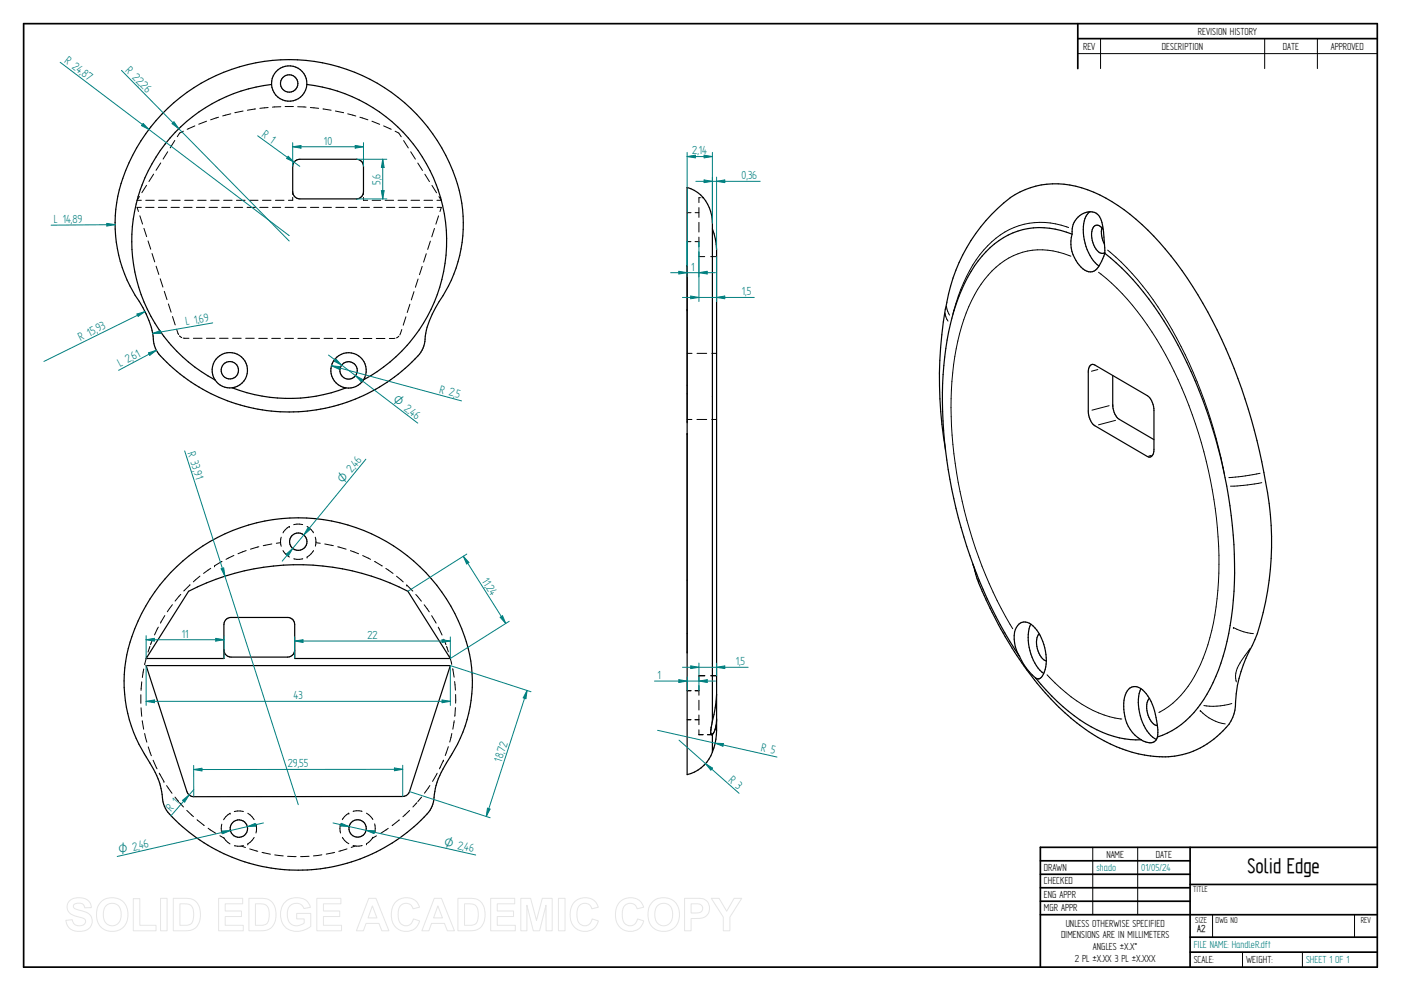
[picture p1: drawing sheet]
<svg xmlns="http://www.w3.org/2000/svg" width="594mm" height="420mm" viewBox="0 0 594 420" stroke-linecap="round" stroke-linejoin="round" font-family="sans-serif">
<g fill="none" stroke="#000" stroke-width=".72">
<path d="M10 10h574v400h-574zM457 10v19.1M457 16.4h127M504.6 359.2v50.8M584 359.2h-142.9v50.8M441.1 365h63.5M441.1 370.7h63.5M441.1 376.4h63.5M504.6 375h79.4M441.1 382.1h63.5M441.1 387.8h142.9M504.6 397.3h79.4"/>
<path d="M504.6 403.7h79.4"/>
</g>
<g fill="none" stroke="#000" stroke-width=".42">
<path d="M466.7 16.4v12.7M536.3 16.4v12.7M558.6 16.4v12.7M457 22.7h127M74.1 59.6l-1.9 3.1M77.8 55.6l-1.6 .8-1 1.6M82.6 53.4l-3.2 1.4M87.6 51.4l-3.3 1.3M92.7 49.7l-3.4 1.1M97.9 48.3l-3.5 .8M103.1 47.1l-3.5 .7M108.4 46.2l-3.5 .5"/>
<path d="M113.7 45.6l-3.5 .3M119.1 45.3l-3.6 .1M120.9 45.2h3.5M126.2 45.3l3.6 .1M131.6 45.6l3.5 .3M136.9 46.2l3.5 .5M142.2 47.1l3.5 .7M147.4 48.3l3.5 .9M152.6 49.7l3.4 1.1M157.7 51.4l3.3 1.3M162.7 53.4l3.2 1.4M167.5 55.6l1.6 .8 1 1.6"/>
<path d="M171.1 59.6l2 3.1M62.1 78.6l-2 3.1M65.1 73.8l-1.9 3.2M68.2 69.1l-2 3.1M71.1 64.3l-1.9 3.1M174.2 64.3l1.9 3.2M177.2 69.1l1.9 3.2M180.2 73.9l1.9 3.1M183.2 78.6l1.9 3.1M59.1 83.3l-1 1.6h1.8M59.3 91.5l1.1 3.5M59.9 87.9h-1.8l.6 1.8"/>
<path d="M61 96.8l1.2 3.5M61.8 87.9h3.5M61.8 84.9h3.6M67.1 87.9h3.6M67.3 84.9h3.6M72.5 87.9h3.6M72.8 84.9h3.6M77.9 87.9h3.5M78.3 84.9h3.6M83.3 87.9h3.5M83.8 84.9h3.6M88.6 87.9h3.6"/>
<path d="M89.3 84.9h3.6M94 87.9h3.5M94.8 84.9h3.6M99.4 87.9h3.5M100.3 84.9h3.6M104.8 87.9h3.5M105.8 84.9h3.6M110.1 87.9h3.6M111.3 84.9h3.6M115.5 87.9h3.5M116.8 84.9h3.6M120.9 87.9h3.5"/>
<path d="M124.1 83.7v1.2h-1.8M124.1 81.3v1.2M126.3 87.9h3.5M131.6 87.9h3.6M137 87.9h3.5M142.4 87.9h3.5M147.7 87.9h3.6M153.1 87.9h3.6M154.1 83.7v1.2h1.8M154.1 81.3v1.2M157.8 84.9h3.6M158.5 87.9h3.5"/>
<path d="M163.3 84.9h3.6M163.9 87.9h3.5M168.8 84.9h3.6M169.2 87.9h3.6M174.3 84.9h3.6M174.6 87.9h3.6M179.8 84.9h3.6M180 87.9h3.6M184.2 96.9l-1.1 3.5M185.4 87.9h1.7l-.5 1.8M186 91.5l-1.2 3.5M186.1 83.4l1 1.5h-1.8"/>
<path d="M291.4 90.2h1.6M294.8 90.2h1.6M296.4 88v4.2M296.4 94.3v4.1M297 83.8h-.6v2.1M297.7 83.8h.5M453.1 96.5a31.1 31.1 0 0 0-36 9.5 66.5 66.5 0 0 0-13.1 27.3M62.8 102.2l1.1 3.5M64.5 107.5l1.1 3.5M66.2 112.9l1.1 3.5M67.9 118.2l1.2 3.5M177.3 118.3l-1.2 3.5"/>
<path d="M179 112.9l-1.1 3.6M180.8 107.6l-1.2 3.5M182.5 102.2l-1.2 3.5M291.4 102.4h1.6M294.7 102.4h1.7M296.4 100.5v4.1M296.4 106.8v2h2.4M301.4 108.8h2.5M454.1 108.6a29.3 29.3 0 0 0-36.6 9.9 72.1 72.1 0 0 0-12.6 32.7 175.3 175.3 0 0 0 8.7 81.2 173.5 173.5 0 0 0 15.8 34.2M465.8 115.4a115.9 115.9 0 0 1 32 42 187.7 187.7 0 0 1 18.6 92.9 81.8 81.8 0 0 1-12.6 40.7 33.6 33.6 0 0 1-12.4 11.1M469.7 106a128 128 0 0 1 32.9 44.5 207.6 207.6 0 0 1 16.6 50.4M69.7 123.5l1.1 3.5"/>
<path d="M71.4 128.9l1.2 3.5M73.1 134.2l1.2 3.6M74.9 139.6l.8 2.3M170.4 139.7l-.9 2.3M172.1 134.3l-1.1 3.6M173.8 129l-1.1 3.5M175.5 123.7l-1.1 3.5M400.8 132.7l.3 1.6 .9 1.8M401.4 129.8l.1 1.2 1.2 2.6M76.1 142.4l.9 .7M77.7 143.3l2.4 .1M82 143.4h3.7"/>
<path d="M87.5 143.4h3.7M93.1 143.4h3.6M98.6 143.4h3.7M104.2 143.4h3.6M109.7 143.5h3.7M115.2 143.5h3.7M120.8 143.5h3.7M126.3 143.5h3.7M131.9 143.5h3.6M137.4 143.5h3.6M143 143.5h3.6M148.5 143.5h3.6"/>
<path d="M154 143.5h3.7M159.5 143.5h3.7M167.5 143.4l-2.4 .1M169.1 142.5l-1 .8M291.4 149.8h2M295.6 149.8h4.1M301.8 149.8h2.1M465.5 156.7l-2.7 .7M291.4 177.8h2M295.5 177.8h4.2M301.8 177.8h2.1M470.3 172l-7.3 1.9"/>
<path d="M473 178.2l-7.2 1.9M488.2 193.1l-1.1 .3M534.3 200.7l-7.6 1.3-5.6 .5M535 204.6l-6.1 1-7.1 .5M91 239.9h.1M94.1 238l-3.1 1.9M99.2 235.5l-3.4 1.7M104.4 233.4l-3.5 1.4M109.8 231.8l-3.6 1M115.3 230.6l-3.7 .8M119 230.1l-1.8 .2M119.2 227.8l-.3 1.9 .3 1.9"/>
<path d="M120 233.4l1 1.4 1.7 1.4M122.7 223.2l-1.7 1.4-1 1.3M122.7 223.2h.1M124.6 236.9l2.4 .3 1.4-.3M128.3 222.4l-2.4-.2-1.4 .3M130.2 236.2h.1M130.2 223.2l1.7 1.4 1 1.3M133 233.4l-1.1 1.4-1.7 1.4M133.7 227.8l.3 1.9-.3 1.9M133.9 230.1l1.9 .2M137.7 230.6l3.6 .8M143.2 231.8l3.6 1"/>
<path d="M148.6 233.5l3.5 1.3M153.8 235.5l3.3 1.7M158.8 238l3.2 1.9M73.1 256.4l-2.2 3M76.7 252l-2.5 2.8M80.6 247.9l-2.7 2.7M84.8 244.3l-2.8 2.4M89.4 241l-3.1 2.1M163.6 241l3.1 2.1M168.1 244.3l2.9 2.4M172.5 248l2.5 2.6M172.5 248h.1"/>
<path d="M176.3 252.1l2.4 2.8M179.9 256.4l2.1 3M413.5 242.2l.4 .8M414.9 246.8h.1M415 246.3l-.1 .5M62.2 278.3l-.9 3.5M63.6 274.1l-.8 2.4M64.8 271l-1 2.3M67.1 265.9l-1.6 3.3M69.9 261l-1.9 3.2M183 261l1.9 3.2M185.8 265.9l1.6 3.3"/>
<path d="M188.2 271l.9 2.3M189.4 274l.7 2.4M190.7 278.1l.9 3.6M523 266.1l4.4 1.8 4.1 .7M523 266.1h.1M530 275a24.7 24.7 0 0 0-6.1 11.5l.3 2.6M59.7 294.6v3.6M60.1 289.1l-.3 3.6M61 283.6l-.6 3.6M192 283.5l.6 3.6M192.8 289l.3 3.6M193.2 294.5v3.6"/>
<path d="M291.4 292.9h1.6M291.4 292.8h1.6M294.8 292.9h1.6M294.8 292.8h1.6M296.4 290.7v4.1M296.4 296.9v4.1M296.4 286.6h2.5M298.9 286.4h-2.5v2.1M301.4 286.6h2.5M301.4 286.4h2.5M444 286.1a58 58 0 0 0 28.8 18.3l2.9 .4M510.5 299.1l1 .2"/>
<path d="M522.3 298.3l-4.7 1h-6.1M59.8 300.1l.3 3.6M60.3 305.6l.6 3.6M61.3 311l1 3.7M62.9 316.7l1.3 3.7M190.1 316.6l-1.3 3.7M191.6 311l-.9 3.6M192.6 305.6l-.6 3.6M193.1 300l-.3 3.7M291.4 305.2h1.6M291.4 305.1h1.6M294.7 305.2h1.7"/>
<path d="M294.7 305.1h1.7M296.4 303.1v4.2M296.4 309.4v2.1h1.7M296.4 311.4h1.7M300 311.5h1.8M300 311.4h1.8M301.4 311h.1M301.4 311l.4 .5M301.7 307.8l-.3 2.1M302.1 305.7l-.2 1M302.7 310.6l-.9 .9M303.7 307.5l-.6 2"/>
<path d="M303.9 305.3h.1M303.9 305.1v.1M303.9 304.8v.1M303.9 305.4l-.1 1M509 301.3h.1M509 301.3a18.1 18.1 0 0 0 10.6 5.6M64.9 322.3l1.7 3.7M67.5 327.8l2 3.5M69.5 331.3h.1M70.6 333.1l2.3 3.2M74.2 337.9l1.5 2M178.8 337.9l-1.6 2"/>
<path d="M182.3 333l-2.3 3.3M185.4 327.8l-2 3.5M188 322.3l-1.7 3.7M188 322.3h.1M76.1 340.3l1.7 1.8M79.2 343.6l2.8 2.6M83.6 347.6l3 2.4M88.3 351.2l3.2 2.1M93.3 354.3l1.6 1M94.1 349.4l-.3 1.9 .3 1.9M94.9 355.1l.9 1.3 1.7 1.4M97.6 344.8l-1.8 1.4-1 1.4"/>
<path d="M97.6 344.8h.1M102.4 358.7l1.7 .6M103.2 344l-2.5-.2-1.4 .3M103.2 358.5l-1.4 .3-2.4-.2M105.1 357.8h.1M105.1 344.8l1.7 1.4 1 1.3M105.9 359.9l3.4 1M107.8 355l-1 1.4-1.7 1.4M108.5 349.4l.3 1.9-.3 1.9M144.4 349.3l-.3 1.9 .3 2M145.2 355l.9 1.4 1.8 1.3M147.1 359.9l-3.4 1"/>
<path d="M147.9 344.8l-1.8 1.4-.9 1.3M147.9 344.8h.1M149.7 358.5l1.4 .2 2.5-.2M150.7 358.7l-1.8 .6M153.5 344l-2.4-.3-1.4 .3M155.4 357.8h.1M155.4 344.8l1.7 1.4 1 1.3M158.1 355l-1 1.4-1.7 1.4M158.9 349.3l.2 1.9-.2 1.9M159.6 354.4l-1.7 .9M164.6 351.2l-3.2 2.2M169.3 347.6l-3 2.5"/>
<path d="M173.7 343.6l-2.8 2.7M176.8 340.3l-1.7 1.8M463.4 359.2v28.6M482.4 359.2v28.6M111.1 361.4l3.6 .8M116.5 362.5l3.6 .4M122 363.1l3.6 .1M131.1 363.1l-3.6 .1M136.5 362.4l-3.6 .5M141.9 361.4l-3.6 .7M514.2 387.9v9.4M574.4 387.9v9.4"/>
<path d="M526.9 403.7v6.3M552.3 403.7v6.3"/>
</g>
<g fill="none" stroke="#000" stroke-width=".51">
<path d="M115.1 35.8a7.5 7.5 0 0 1 7.5-7.9 7.5 7.5 0 0 1 7.5 7.9M115.1 35.8a66.8 66.8 0 0 0-58 53.8 66.8 66.8 0 0 0 34.1 71.5M130.1 35.8a66.8 66.8 0 0 1 58.1 53.8 66.8 66.8 0 0 1-34.1 71.4M130.1 35.8a7.5 7.5 0 0 1-7.5 7.1 7.5 7.5 0 0 1-7.5-7.1M68.6 48.5a74.5 74.5 0 0 1 127.2 37.6 58.2 58.2 0 0 1-9.6 41.7 34.3 34.3 0 0 0-6.2 17.9 14.4 14.4 0 0 1-5.4 7.9 74.3 74.3 0 0 1-107.8-4.3 15.2 15.2 0 0 1-2.1-8 40.9 40.9 0 0 0-7.4-16.1 59.8 59.8 0 0 1 .6-62.5l1.9-3.1a72.8 72.8 0 0 1 8.8-11.1zM124.8 68.6l1.1-.8 1.2-.3h24l1.3 .3a2.83 2.83 0 0 1 1.7 2.7v10.8l-.6 1.9-1.1 .8-1.3 .3h-24l-1.8-.6-1.1-1.7-.1-11.5zM302.1 97a26.6 26.6 0 0 1 1.8 8.9v203.7l-.7 5.7-1.1 3.6M454.6 99.3a8.1 8.1 0 0 1 9.5-9.3 6.7 6.7 0 0 1 3.5 6.3l.9 11.1M454.6 99.3a32 32 0 0 0-39.8 11.3 84.5 84.5 0 0 0-14.2 40.7 201.4 201.4 0 0 0 12.7 90.4 103.8 103.8 0 0 0 9.2 21.5 128.7 128.7 0 0 0 37.9 46.1 56.1 56.1 0 0 0 37.7 11.3 35.6 35.6 0 0 0 23.9-15 15.2 15.2 0 0 0 1.9-7.8 54.6 54.6 0 0 1 7.1-24.1 108 108 0 0 0 7.7-32.3 133.2 133.2 0 0 0-2.8-41.1 217.4 217.4 0 0 0-37-88.8 91.7 91.7 0 0 0-35.1-30 35.3 35.3 0 0 0-40.8 6.9 72.1 72.1 0 0 0-21.5 39.8M454.6 99.3a14.1 14.1 0 0 0 6.3 15.7 4 4 0 0 0 5.2-2.4l2.4-5.2M462.2 89.8a10.9 10.9 0 0 0-2.7 10.4 19.2 19.2 0 0 0 6.5 12.6M467.2 96.6a10.4 10.4 0 0 0 1.1 6.9"/>
<path d="M467.8 97.3a2.54 2.54 0 0 0-4-1.2 9.2 9.2 0 0 0 2.6 11.1 1.84 1.84 0 0 0 2.1-.1M468.5 107.4a128.4 128.4 0 0 1 34.8 46.3 204.9 204.9 0 0 1 19.7 100.7 92.4 92.4 0 0 1-12.6 42.2 37.1 37.1 0 0 1-19.6 15.9M401.5 128.2a170.1 170.1 0 0 0-.6 62.5M462.5 154.8a1.39 1.39 0 0 1 1.8 0l22.2 13a7.7 7.7 0 0 1 2.8 6.2v16.5a2.45 2.45 0 0 1-2.3 3.3l-22.7-13.3a7.7 7.7 0 0 1-2.8-6.2v-16.6l.1-1.4zM471.8 159.2v13M91.2 161.1a7.5 7.5 0 0 0 7.3 3.3M91.2 161.1a7.5 7.5 0 0 1 3.1-10.9 7.5 7.5 0 0 1 10.4 4.7 7.5 7.5 0 0 1-6.2 9.5M98.5 164.4a67 67 0 0 0 48.2 .1M154.1 161a7.5 7.5 0 0 0-3.2-10.8 7.5 7.5 0 0 0-10.3 4.8 7.5 7.5 0 0 0 6.1 9.5M154.1 161a7.4 7.4 0 0 1-7.4 3.5M291.4 178.8v-99.3a15.3 15.3 0 0 1 10.7 15v211.2M291.4 167v161.4a15 15 0 0 0 10.7-9.5"/>
<path d="M471.8 171.6a7.7 7.7 0 0 0 2.8 6.2l14.7 8.6M291.4 183.8v92.7M412.7 239.6a183.8 183.8 0 0 0 19.6 38.7M72.4 242.7a74.5 74.5 0 0 1 127.2 37.5 59.6 59.6 0 0 1-10.3 43.3 32.6 32.6 0 0 0-5.5 16.5 14 14 0 0 1-5.4 7.9 74.3 74.3 0 0 1-107.8-4.3 16.3 16.3 0 0 1-2.1-8.1 40.8 40.8 0 0 0-7.3-15.9 59.2 59.2 0 0 1-1.1-59.5 76.3 76.3 0 0 1 12.3-17.4zM80 250.7a101.5 101.5 0 0 1 93 0l18 28.5h-66l-.1-15.1a2.96 2.96 0 0 0-2.9-2.3h-24l-1.9 .6-.9 1.1-.3 1.3v14.4h-32.9zM94.9 275.6l.7 1.9 1.1 .8 1.3 .3h24l1.3-.3 1-.8 .7-1.9M432.3 278.3a13.7 13.7 0 0 1-1.3-12.3 4.1 4.1 0 0 1 7.1-.6 21.4 21.4 0 0 1 5.6 14.8M432.3 278.3l2.9 5 3.9 4.1M437.1 264.6a19.9 19.9 0 0 0 5.5 20.9M440.6 268.7a9 9 0 0 0 1.4 10.5l1.7 1M62 282.2h129l-17.4 53.4a3.1 3.1 0 0 1-2.8 2.1l-88.6 .1a3.1 3.1 0 0 1-2.9-2.1zM303.9 294.4l-.6 5.7-1.2 5.6"/>
<path d="M439.1 287.4a75.7 75.7 0 0 0 30.8 24l7.1 1.9 6.9 .3M443.7 280.2a10.1 10.1 0 0 1-2.6 7.3l-.9 .3-1.1-.4M483.8 292a19.9 19.9 0 0 0 5.8 21.1l.8 .4M487.4 296.1a8.8 8.8 0 0 0 1.2 10.3l1.1 .9 1.1 .3M302.1 305.7l-.7 4.6 .2 1h.5M302.1 311.3v7.6M303.9 304.8a9.2 9.2 0 0 1-1.8 6.5M490.8 312.5a3.4 3.4 0 0 1-5.1 2l-1.8-.9M490.8 312.5a30.3 30.3 0 0 0-4.8-18.4 5.3 5.3 0 0 0-6.8-2.4 11.1 11.1 0 0 0-2.5 10.5 14.8 14.8 0 0 0 7.2 11.4"/>
<circle cx="122.6" cy="35.4" r="3.7"/>
<circle cx="97.4" cy="157" r="3.7"/>
<circle cx="147.8" cy="157" r="3.7"/>
<circle cx="126.5" cy="229.7" r="3.7"/>
<circle cx="101.3" cy="351.3" r="3.7"/>
<circle cx="151.6" cy="351.2" r="3.7"/>
</g>
<g fill="#000">
<circle cx="291.4" cy="112.6" r=".25"/>
<circle cx="291.4" cy="131.3" r=".25"/>
<circle cx="291.4" cy="178.8" r=".25"/>
<circle cx="291.4" cy="183.8" r=".25"/>
<circle cx="413.3" cy="241.7" r=".25"/>
<circle cx="291.4" cy="276.5" r=".25"/>
</g>
<path d="M25.5 26.4l97.1 73.5M60.7 52.3l2.4 2.6-3.1-1.6z" fill="none" stroke="#008080" stroke-width=".42"/>
<path d="M60.7 52.3l2.4 2.6-3.1-1.6z" fill="#008080"/>
<path d="M51.5 29.8l71.1 72.4M73 52.5l.8-.9 2 3z" fill="none" stroke="#008080" stroke-width=".42"/>
<path d="M73.8 51.6l2 3-2.8-2.1z" fill="#008080"/>
<path d="M62.9 149.6l3.4-1.1-2.8 2.2zM66.3 148.5l-16 8.5" fill="none" stroke="#008080" stroke-width=".42"/>
<path d="M62.9 149.6l3.4-1.1-2.8 2.2z" fill="#008080"/>
<path d="M90.2 136.9l-25.5 4.5M64.7 141.4l3.4-1.2 .2 1.2z" fill="none" stroke="#008080" stroke-width=".42"/>
<path d="M64.7 141.4l3.4-1.2 .2 1.2z" fill="#008080"/>
<path d="M45.3 94.7l3.5 .5-3.5 .6zM48.8 95.2l-27.1 .3" fill="none" stroke="#008080" stroke-width=".42"/>
<path d="M45.3 94.7l3.5 .6-3.5 .5z" fill="#008080"/>
<path d="M58.1 133.1l3.4-1-2.9 2.1zM61.5 132.1l-42.9 21.1" fill="none" stroke="#008080" stroke-width=".42"/>
<path d="M58.1 133.1l3.4-1-2.9 2.1z" fill="#008080"/>
<path d="M109.3 57.6l17.8 12.9M122.2 66.3l2.5 2.4-3.2-1.5z" fill="none" stroke="#008080" stroke-width=".42"/>
<path d="M122.2 66.3l2.5 2.4-3.2-1.5z" fill="#008080"/>
<path d="M139.3 150.5l37.9 28.9M142.4 152.2l2.5 2.6-3.2-1.6z" fill="none" stroke="#008080" stroke-width=".42"/>
<path d="M142.4 152.2l2.5 2.6-3.2-1.6z" fill="#008080"/>
<path d="M150.7 159.3l3.2 1.7-.7 .8z" fill="none" stroke="#008080" stroke-width=".42"/>
<path d="M150.7 159.3l3.2 1.7-.7 .8z" fill="#008080"/>
<path d="M140.5 155.1l55.2 14.9M140.5 155.1l3.6 .3-.3 1.1z" fill="none" stroke="#008080" stroke-width=".42"/>
<path d="M140.5 155.1l3.6 .3-.3 1.1z" fill="#008080"/>
<path d="M124.1 62.2l3.5-.5v1.1zM124.1 60.5v10M154.1 60.5v10" fill="none" stroke="#008080" stroke-width=".42"/>
<path d="M124.1 62.2l3.5-.5v1.1z" fill="#008080"/>
<path d="M150.6 61.7l3.5 .5-3.5 .6z" fill="none" stroke="#008080" stroke-width=".42"/>
<path d="M150.6 61.7l3.5 .5-3.5 .6z" fill="#008080"/>
<path d="M124.1 62.2h30M151.1 67.5h12.9M162.3 67.5l.6 3.5h-1.2zM151.1 84.3h12.9" fill="none" stroke="#008080" stroke-width=".42"/>
<path d="M162.3 67.5l.6 3.5h-1.2z" fill="#008080"/>
<path d="M161.7 80.8h1.2l-.6 3.5z" fill="none" stroke="#008080" stroke-width=".42"/>
<path d="M161.7 80.8h1.2l-.6 3.5z" fill="#008080"/>
<path d="M162.3 67.5v16.8M155.1 194.7l-35.4 43.2M121.4 234.9l2.7-2.4-1.8 3.1z" fill="none" stroke="#008080" stroke-width=".42"/>
<path d="M121.4 234.9l2.7-2.4-1.8 3.1z" fill="#008080"/>
<path d="M130.6 223.7l.9 .8-2.7 2.3z" fill="none" stroke="#008080" stroke-width=".42"/>
<path d="M130.6 223.7l.9 .8-2.7 2.3z" fill="#008080"/>
<path d="M141.2 348.9l60.5 13.6M144.8 349.1l3.2 1.3-3.5-.2z" fill="none" stroke="#008080" stroke-width=".42"/>
<path d="M144.8 349.1l3.2 1.3-3.5-.2z" fill="#008080"/>
<path d="M155.2 352l3.6 .3-.3 1.1z" fill="none" stroke="#008080" stroke-width=".42"/>
<path d="M155.2 352l3.6 .3-.3 1.1z" fill="#008080"/>
<path d="M104.9 350.5l3.3-1.4 .3 1.2zM111.7 348.9l-62 14.2" fill="none" stroke="#008080" stroke-width=".42"/>
<path d="M104.9 350.5l3.3-1.4 .3 1.2z" fill="#008080"/>
<path d="M94.1 352.3l3.6-.2-3.3 1.4z" fill="none" stroke="#008080" stroke-width=".42"/>
<path d="M94.1 352.3l3.6-.2-3.3 1.4z" fill="#008080"/>
<path d="M191 282.2l34.2 11.1M223.5 292.7l-.5 3.5-1.1-.3zM173.6 335.6l34.2 11.1" fill="none" stroke="#008080" stroke-width=".42"/>
<path d="M223.5 292.7l-.5 3.5-1.1-.3z" fill="#008080"/>
<path d="M206.7 342.6l1.1 .4-1.6 3.2z" fill="none" stroke="#008080" stroke-width=".42"/>
<path d="M206.7 342.6l1.1 .4-1.6 3.2z" fill="#008080"/>
<path d="M196.5 235.8l2.3 2.7-.9 .6zM197.9 234.9l-24.9 15.8M215.9 263.4l-24.9 15.8M223.5 292.7l-17.3 53.5" fill="none" stroke="#008080" stroke-width=".42"/>
<path d="M196.5 235.8l2.3 2.7-.9 .6z" fill="#008080"/>
<path d="M212.1 261.7l1-.6 1.4 3.2z" fill="none" stroke="#008080" stroke-width=".42"/>
<path d="M212.1 261.7l1-.6 1.4 3.2z" fill="#008080"/>
<path d="M196.5 235.8l18 28.5M62 297.3l3.5-.5v1.1zM62 282.2v16.9M191 282.2v16.9" fill="none" stroke="#008080" stroke-width=".42"/>
<path d="M62 297.3l3.5-.5v1.1z" fill="#008080"/>
<path d="M187.4 296.8l3.6 .5-3.6 .6z" fill="none" stroke="#008080" stroke-width=".42"/>
<path d="M187.4 296.8l3.6 .5-3.6 .6z" fill="#008080"/>
<path d="M125 270v9.2M187.4 271.2l3.6 .6-3.6 .6zM191 270v9.2M62 297.3h129" fill="none" stroke="#008080" stroke-width=".42"/>
<path d="M187.4 271.2l3.6 .6-3.6 .6z" fill="#008080"/>
<path d="M125 271.8l3.5-.6v1.2z" fill="none" stroke="#008080" stroke-width=".42"/>
<path d="M125 271.8l3.5-.6v1.2z" fill="#008080"/>
<path d="M62 269.5v9.7M91.5 270.6l3.4 .6-3.4 .6zM94.9 269.5v9.7M125 271.8h66" fill="none" stroke="#008080" stroke-width=".42"/>
<path d="M91.5 270.6l3.4 .6-3.4 .6z" fill="#008080"/>
<path d="M62 271.2l3.5-.6v1.2z" fill="none" stroke="#008080" stroke-width=".42"/>
<path d="M62 271.2l3.5-.6v1.2z" fill="#008080"/>
<path d="M78.3 191.2l48.2 150M93.8 241.1l1.1-.3 .5 3.5zM62 271.2h32.9" fill="none" stroke="#008080" stroke-width=".42"/>
<path d="M93.8 241.1l1.1-.3 .5 3.5z" fill="#008080"/>
<path d="M82.1 324.5l.1 13.3M167.3 325.6l3.5 .6-3.5 .6zM170.8 324.4v13.3" fill="none" stroke="#008080" stroke-width=".42"/>
<path d="M167.3 325.6l3.5 .6-3.5 .6z" fill="#008080"/>
<path d="M82.1 326.3l3.5-.6v1.2z" fill="none" stroke="#008080" stroke-width=".42"/>
<path d="M82.1 326.3l3.5-.6v1.2z" fill="#008080"/>
<path d="M77.4 339.3l2.8-2.2-1.9 3zM82.2 334.8l-9.8 11.1M170.8 326.2l-88.7 .1" fill="none" stroke="#008080" stroke-width=".42"/>
<path d="M77.4 339.3l2.8-2.2-1.9 3z" fill="#008080"/>
<path d="M291.4 64.6v48M291.4 66.4l3.4-.6v1.1zM302.1 64.6v29.9" fill="none" stroke="#008080" stroke-width=".42"/>
<path d="M291.4 66.4l3.4-.6v1.1z" fill="#008080"/>
<path d="M298.6 65.8l3.5 .6-3.5 .5z" fill="none" stroke="#008080" stroke-width=".42"/>
<path d="M298.6 65.8l3.5 .6-3.5 .5z" fill="#008080"/>
<path d="M291.4 66.4h10.7M298.6 76.3l3.5 .6-3.5 .5zM302.1 75.1v19.4M303.9 75.1v30.8" fill="none" stroke="#008080" stroke-width=".42"/>
<path d="M298.6 76.3l3.5 .6-3.5 .5z" fill="#008080"/>
<path d="M303.9 76.9l3.4-.6v1.1z" fill="none" stroke="#008080" stroke-width=".42"/>
<path d="M303.9 76.9l3.4-.6v1.1z" fill="#008080"/>
<path d="M295.1 76.9h27.3M287.9 313.8l25.5 22.5M299.2 323.8l3 1.9-.8 .8z" fill="none" stroke="#008080" stroke-width=".42"/>
<path d="M299.2 323.8l3 1.9-.8 .8z" fill="#008080"/>
<path d="M278.8 309.6l50.7 11.4M303.3 315.1l3.5 .2-.3 1.1z" fill="none" stroke="#008080" stroke-width=".42"/>
<path d="M303.3 315.1l3.5 .2-.3 1.1z" fill="#008080"/>
<path d="M291.4 287v5.8M296.4 288.8l3.5-.6v1.1zM296.4 287v5.8" fill="none" stroke="#008080" stroke-width=".42"/>
<path d="M296.4 288.8l3.5-.6v1.1z" fill="#008080"/>
<path d="M287.9 288.2l3.5 .6-3.5 .5z" fill="none" stroke="#008080" stroke-width=".42"/>
<path d="M287.9 288.2l3.5 .6-3.5 .5z" fill="#008080"/>
<path d="M277.5 288.8h25.9M296.4 281.1v5.3M303.9 281.1v5.3M303.9 282.9l3.4-.6v1.2z" fill="none" stroke="#008080" stroke-width=".42"/>
<path d="M303.9 282.9l3.4-.6v1.2z" fill="#008080"/>
<path d="M292.9 282.3l3.5 .6-3.5 .6z" fill="none" stroke="#008080" stroke-width=".42"/>
<path d="M292.9 282.3l3.5 .6-3.5 .6z" fill="#008080"/>
<path d="M287.9 115l3.5 .6-3.5 .6zM291.4 102.4v14.9M296.4 102.4v14.9M289.4 282.9h27.8" fill="none" stroke="#008080" stroke-width=".42"/>
<path d="M287.9 115l3.5 .6-3.5 .6z" fill="#008080"/>
<path d="M296.4 115.6l3.5-.6v1.2z" fill="none" stroke="#008080" stroke-width=".42"/>
<path d="M296.4 115.6l3.5-.6v1.2z" fill="#008080"/>
<path d="M284.4 115.6h19M296.4 108.8v19M303.9 108.8v19M292.9 125.5l3.5 .6-3.5 .6z" fill="none" stroke="#008080" stroke-width=".42"/>
<path d="M292.9 125.5l3.5 .6-3.5 .6z" fill="#008080"/>
<path d="M303.9 126.1l3.4-.6v1.2z" fill="none" stroke="#008080" stroke-width=".42"/>
<path d="M303.9 126.1l3.4-.6v1.2z" fill="#008080"/>
<path d="M289.4 126.1h30.5" fill="none" stroke="#008080" stroke-width=".42"/>
<g fill="none" stroke="#e6e6e6" stroke-width=".42">
<path d="M29.6 381.8a6.5 6.5 0 0 1 8.5 .8l.6 2.2-2.8 .1a2.7 2.7 0 0 0-2.1-2 2.7 2.7 0 0 0-2.7 1.1 1.87 1.87 0 0 0 2.2 1.8l1.4 .4a4.4 4.4 0 0 1 4 6.2 6.4 6.4 0 0 1-9.1 1.3l-1.2-1.8-.5-1.7 2.7-.3a2.94 2.94 0 0 0 2.6 2.6 2.94 2.94 0 0 0 3.1-1.9 2.67 2.67 0 0 0-2.9-1.8 4.9 4.9 0 0 1-5-4.3l.4-1.6zM43.1 382.1a6.9 6.9 0 0 1 8.2-.5 6.9 6.9 0 0 1 2.8 7.7 6.7 6.7 0 0 1-8 5.5 6.7 6.7 0 0 1-5.1-8.3 6.4 6.4 0 0 1 2.1-4.4zM44.8 384.2a3.9 3.9 0 0 1 4.6-.8 3.9 3.9 0 0 1 2 4.3 3.8 3.8 0 0 1-1.9 4.3 3.8 3.8 0 0 1-4.6-.7 6.6 6.6 0 0 1-.1-7.1zM56.5 381h2.8v11.3h6.9v2.3h-9.7zM68.1 380.9h2.8v13.7h-2.8zM73.5 380.9h5a5.9 5.9 0 0 1 6.5 7 5.9 5.9 0 0 1-6.3 6.7h-5.2zM76.3 383.2h1.8a3.4 3.4 0 0 1 4 3.9v1.2a3.2 3.2 0 0 1-3.8 4h-2zM92.7 380.9h10.2v2.3h-7.4v3h6.9v2.4h-6.9v3.7h7.7v2.3h-10.5zM105.5 380.9h5.1a5.9 5.9 0 0 1 6.4 7 5.9 5.9 0 0 1-6.3 6.7h-5.2zM108.3 383.2h1.9a3.4 3.4 0 0 1 4 3.9v1.2a3.2 3.2 0 0 1-3.8 4h-2.1zM120.9 382.4a7.3 7.3 0 0 1 9.7 .1l1 2.2-2.7 .5a3.7 3.7 0 0 0-4.6-2 3.7 3.7 0 0 0-2.5 4.4 4.2 4.2 0 0 0 2.2 4.5 4.2 4.2 0 0 0 5-.8v-1.7h-3.2v-2.3h6v5.4a8.1 8.1 0 0 1-11.8-.8 8.3 8.3 0 0 1 .9-9.5zM134.4 380.9h10.2v2.3h-7.4v3h6.9v2.4h-6.9v3.7h7.6v2.3h-10.4z"/>
<path d="M156.4 380.9h3l5.5 13.7h-3l-1.2-3.1h-5.5l-1.1 3.1h-3zM157.9 384.1l1.9 5.1h-3.7zM167.7 382.5a6 6 0 0 1 10.2 2.1l-2.8 .7a3.2 3.2 0 0 0-3.9-2.2 3.2 3.2 0 0 0-2.4 3.8 4.6 4.6 0 0 0 2.5 5.5 3.2 3.2 0 0 0 4-2.8l2.6 .8a6.1 6.1 0 0 1-7.2 4.3 6.1 6.1 0 0 1-4.8-6.8 7.7 7.7 0 0 1 1.8-5.4zM184.1 380.9h3.1l5.5 13.7h-3l-1.2-3.1h-5.5l-1.1 3.1h-3zM185.7 384.1l1.9 5.1h-3.8zM194.2 380.9h5a5.9 5.9 0 0 1 6.5 7 5.9 5.9 0 0 1-6.3 6.7h-5.2zM197 383.2h1.8a3.4 3.4 0 0 1 4 3.9v1.2a3.2 3.2 0 0 1-3.8 4h-2zM208.1 380.9h10.2v2.3h-7.4v3h6.9v2.4h-6.9v3.7h7.6v2.3h-10.4zM220.8 380.9h4.2l2.5 9.3 2.4-9.3h4.2v13.7h-2.5l-.1-10.8-2.7 10.8h-2.7l-2.7-10.8v10.8h-2.6zM236.8 380.9h2.8v13.7h-2.8zM243.5 382.5a6 6 0 0 1 10.2 2.1l-2.8 .7a3.2 3.2 0 0 0-3.8-2.2 3.2 3.2 0 0 0-2.4 3.8 4.6 4.6 0 0 0 2.4 5.5 3.2 3.2 0 0 0 4-2.8l2.6 .8a6.1 6.1 0 0 1-7.2 4.3 6.1 6.1 0 0 1-4.7-6.8 7.7 7.7 0 0 1 1.7-5.4zM262.7 382.5a6 6 0 0 1 10.2 2.1l-2.7 .7a3.2 3.2 0 0 0-3.9-2.2 3.2 3.2 0 0 0-2.4 3.8 4.6 4.6 0 0 0 2.4 5.5 3.2 3.2 0 0 0 4-2.8l2.7 .8a6.1 6.1 0 0 1-7.2 4.3 6.1 6.1 0 0 1-4.8-6.8 7.7 7.7 0 0 1 1.7-5.4z"/>
<path d="M277 382.1a6.9 6.9 0 0 1 8.2-.5 6.9 6.9 0 0 1 2.8 7.7 6.7 6.7 0 0 1-8.1 5.5 6.7 6.7 0 0 1-5.1-8.3 6.4 6.4 0 0 1 2.2-4.4zM278.7 384.2a3.9 3.9 0 0 1 4.6-.8 3.9 3.9 0 0 1 1.9 4.3 3.8 3.8 0 0 1-1.8 4.3 3.8 3.8 0 0 1-4.7-.7 6.6 6.6 0 0 1 0-7.1zM290.3 380.9h5.2a4.4 4.4 0 0 1 5.4 4.3 4.4 4.4 0 0 1-5.4 4.2h-2.4v5.2h-2.8zM293.1 383.2h1.8a2.1 2.1 0 0 1 2.6 .6 2.1 2.1 0 0 1 0 2.6 3.4 3.4 0 0 1-2.9 .7h-1.5zM301.6 380.9h3.3l3.2 5.4 3.2-5.4h3.2l-5 7.9v5.8h-2.8v-5.8z"/>
</g>
<text font-size="10.1" x="529" y="370.2">Solid Edge</text>
<g font-size="5.6" fill="#008080">
<text x="27" y="26.5" transform="rotate(37 27 26.5)">R 24,</text>
<text x="34.2" y="31.9" transform="rotate(37 34.2 31.9)">87</text>
<text x="53" y="30.1" transform="rotate(45 53 30.1)">R 22,</text>
<text x="59.3" y="36.6" transform="rotate(45 59.3 36.6)">26</text>
<text x="110.7" y="57.6" transform="rotate(36 110.7 57.6)">R 1</text>
<text x="137.4" y="61.4">10</text>
<text x="293.6" y="65.5">2,14</text>
<text x="314.5" y="76">0,36</text>
<text x="161.4" y="78.3" transform="rotate(-90 161.4 78.3)">5,6</text>
<text x="22.9" y="94.6">L 14,89</text>
<text x="293.2" y="114.7">1</text>
<text x="314.6" y="125.2">1,5</text>
<text x="78.9" y="138" transform="rotate(-10 78.9 138)">L 1,</text>
<text x="84.6" y="137" transform="rotate(-10 84.6 137)">69</text>
<text x="41.6" y="141" transform="rotate(-26 41.6 141)">93</text>
<text x="34.2" y="144.6" transform="rotate(-26 34.2 144.6)">R 15,</text>
<text x="51" y="155.7" transform="rotate(-28 51 155.7)">L 2,</text>
<text x="56.7" y="152.6" transform="rotate(-28 56.7 152.6)">61</text>
<text x="186.1" y="166.5" transform="rotate(15 186.1 166.5)">R 2,</text>
<text x="192.8" y="168.3" transform="rotate(15 192.8 168.3)">5</text>
<text x="173.4" y="175.4" transform="rotate(37 173.4 175.4)">46</text>
<text x="79.5" y="192.1" transform="rotate(72 79.5 192.1)">R 33,</text>
<text x="82.1" y="200.1" transform="rotate(72 82.1 200.1)">91</text>
<text x="151" y="198.3" transform="rotate(-51 151 198.3)">46</text>
<text x="204.1" y="246.3" transform="rotate(58 204.1 246.3)">11,</text>
<text x="206" y="249.3" transform="rotate(58 206 249.3)">24</text>
<text x="77" y="270.3">11</text>
<text x="155.8" y="270.9">22</text>
<text x="278.8" y="287.9">1</text>
<text x="312" y="282">1,5</text>
<text x="124.5" y="296.5">43</text>
<text x="212.7" y="323.3" transform="rotate(-72 212.7 323.3)">18,</text>
<text x="214" y="319.2" transform="rotate(-72 214 319.2)">72</text>
<text x="322.4" y="318.5" transform="rotate(13 322.4 318.5)">R 5</text>
<text x="122" y="325.4">29,55</text>
<text x="308.6" y="330.9" transform="rotate(41 308.6 330.9)">R 3</text>
<text x="72.6" y="344.4" transform="rotate(-49 72.6 344.4)">R 1</text>
<text x="59.3" y="360" transform="rotate(-13 59.3 360)">46</text>
<text x="196.6" y="360.4" transform="rotate(13 196.6 360.4)">46</text>
</g>
<g font-size="5.4" fill="#008080">
<text x="166.4" y="170.1" transform="rotate(37 166.4 170.1)">O 2,</text>
<text x="145.5" y="205.1" transform="rotate(-51 145.5 205.1)">O 2,</text>
<text x="188" y="358.5" transform="rotate(13 188 358.5)">O 2,</text>
<text x="50.7" y="362" transform="rotate(-13 50.7 362)">O 2,</text>
</g>
<g font-size="4.9">
<text x="507.9" y="14.7">REVISION HISTORY</text>
<text x="459.3" y="21">REV</text>
<text x="492.7" y="21">DESCRIPTION</text>
<text x="544" y="21">DATE</text>
<text x="564.3" y="21">APPROVED</text>
<text x="469.1" y="363.6">NAME</text>
<text x="490.1" y="363.6">DATE</text>
<text x="442.7" y="369.3">DRAWN</text>
<text x="442.7" y="375">CHECKED</text>
<text x="442.7" y="380.7">ENG APPR</text>
<text x="442.7" y="386.4">MGR APPR</text>
<text x="451.9" y="392.9">UNLESS OTHERWISE SPECIFIED</text>
<text x="449.9" y="397.9">DIMENSIONS ARE IN MILLIMETERS</text>
<text x="455.7" y="407.8">2 PL ±X.XX 3 PL ±X.XXX</text>
<text x="463.5" y="402.9">ANGLES ±X.X°</text>
<text x="506.2" y="408.3">SCALE:</text>
<text x="528.4" y="408.3">WEIGHT:</text>
</g>
<g font-size="4.9" fill="#008080">
<text x="464.9" y="369.3">shado</text>
<text x="483.9" y="369.3">01/05/24</text>
<text x="506.2" y="402">FILE NAME: HandleR.dft</text>
<text x="553.8" y="408.4">SHEET 1 OF 1</text>
</g>
<text font-size="4.8" x="507.7" y="395.3">A2</text>
<g font-size="4.1">
<text x="505.9" y="378.3">TITLE</text>
<text x="506.9" y="391.1">SIZE</text>
<text x="515.4" y="391.1">DWG NO</text>
<text x="577" y="391.1">REV</text>
</g>
</svg>
